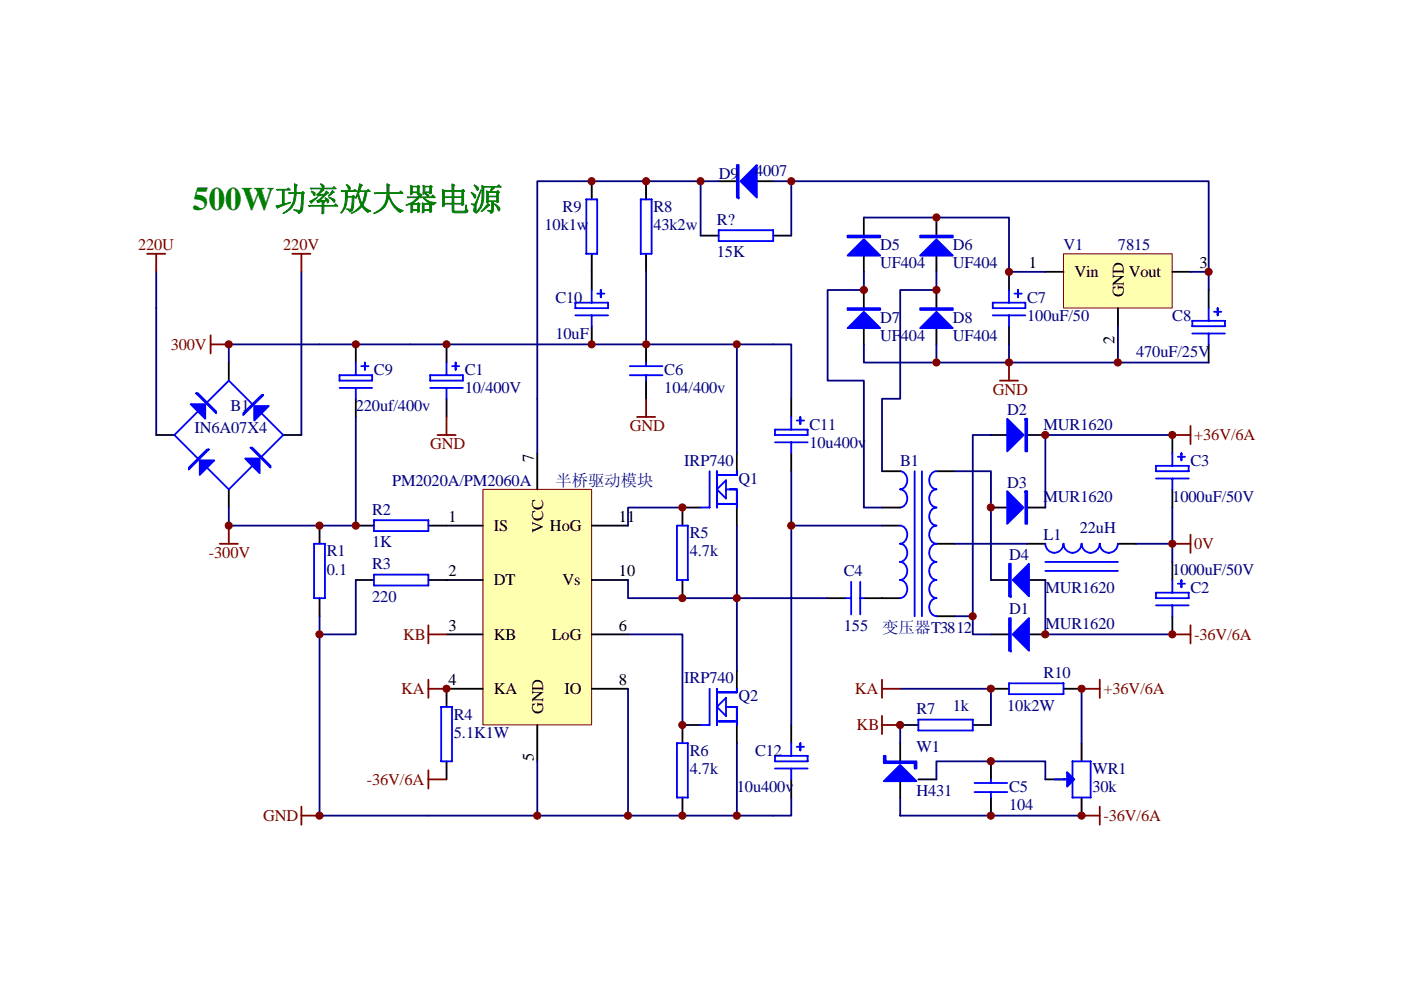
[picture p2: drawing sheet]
<svg xmlns="http://www.w3.org/2000/svg" width="297mm" height="210mm" viewBox="0 0 297 210" stroke-linecap="round" stroke-linejoin="round" font-family="sans-serif">
<g fill="none" stroke="#000" stroke-width=".38">
<path d="M137 38.4v3.9M137 53.8v3.9M183.2 46.1v3.9M183.2 53.8v3.9M198.5 46.1v3.9M198.5 53.8v3.9M94.7 73v3.9M137 73v3.9M183.2 61.5v3.9M183.2 69.2v3.8M198.5 61.5v3.9M198.5 69.2v3.8"/>
<path d="M94.7 84.6v3.8M137 80.7v3.9M156.2 96.1v3.8M210.1 92.3h3.8M217.8 92.3h3.8M248.6 92.3v3.8M67.8 111.5v3.8M75.4 111.5h3.9M90.8 111.5h3.9M148.5 107.7h-3.8v3.8M156.2 107.7v3.8M210.1 107.7h3.8"/>
<path d="M217.8 107.7h3.8M217.8 115.3h3.8M237 115.3h3.9M248.6 103.8v3.9M248.6 119.2v3.8M67.8 126.9v3.8M75.4 123h3.9M90.8 123h3.9M144.7 123v3.9M175.5 126.9h3.8M183.2 126.9h3.8M210.1 134.6h3.8"/>
<path d="M217.8 134.6h3.8M248.6 130.7v3.9M94.7 146.1v3.8M148.5 153.8h-3.8v3.8M156.2 142.2v3.9M156.2 153.8v3.8M94.7 161.5v3.8M144.7 169.2v3.8M210.1 161.5v3.8M210.1 169.2v3.8"/>
</g>
<g fill="none" stroke="#00f" stroke-width=".38">
<path d="M135.8 42.3h2.4v11.5h-2.4zM91.2 79.6h6.9v1.1h-6.9zM94.7 76.9v2.7M95.8 77.7h1.6M96.6 76.9v1.5M133.5 79.6h7M133.5 77.7h7M137 76.9v.8M137 79.6v1.1M91.2 82.3h6.9M94.7 82.3v2.3M150.4 99.9v7.8h-1.9"/>
<path d="M152 99.9v7.8M156.2 99.9v.8h-4.2M245.1 98.8h6.9v1.1h-6.9zM248.6 96.1v2.7M249.7 96.9h1.5M250.5 96.1v1.5M66.6 115.3h2.3v11.6h-2.3zM79.3 110.3h11.5v2.3h-11.5zM143.5 111.5h2.3v11.5h-2.3zM152 106.9h4.2M152 103.8l1.9-1.9v3.8zM153.9 103.8h2.3v3.9"/>
<path d="M221.6 115.3a1.93 1.93 0 0 0 2 1.9 1.93 1.93 0 0 0 1.9-1.9 1.92 1.92 0 0 0 1.9 1.9 1.92 1.92 0 0 0 1.9-1.9 1.93 1.93 0 0 0 1.9 1.9 1.93 1.93 0 0 0 2-1.9 1.92 1.92 0 0 0 1.9 1.9 1.92 1.92 0 0 0 1.9-1.9M221.6 119.2h15.4M245.1 101.5h6.9M248.6 101.5v2.3M79.3 121.9h11.5v2.3h-11.5zM179.3 126.9h1.2M180.5 123.4v6.9M182.4 126.9h.8M182.4 123.4v6.9M221.6 121.1h15.4M245.1 125.7h6.9v1.2h-6.9zM245.1 128.4h6.9"/>
<path d="M248.6 123v2.7M248.6 128.4v2.3M249.7 123.8h1.5M250.5 123v1.6M93.5 149.9h2.3v11.6h-2.3zM143.5 157.6h2.3v11.6h-2.3zM150.4 146.1v7.7h-1.9M152 146.1v7.7M152 153h4.2M153.9 149.9h2.3v3.9M153.9 148v3.8l-1.9-1.9zM156.2 146.1v.8h-4.2"/>
<path d="M206.6 168h6.9M206.6 166.1h6.9M210.1 165.3v.8M210.1 168v1.2"/>
</g>
<g fill="none" stroke="#800000" stroke-width=".38">
<path d="M213.9 76.9v3.8M92.7 92.3h3.9M94.7 88.4v3.9M135.1 88.4h3.8M137 84.6v3.8M212 80.7h3.9M248.6 92.3h3.8M252.4 90.3v3.9M248.6 115.3h3.8M252.4 113.4v3.9M248.6 134.6h3.8M252.4 132.6v3.9"/>
<path d="M63.9 171.1v3.8M63.9 173h3.9"/>
</g>
<g fill="#00f" stroke="#00f" stroke-width=".38">
<path d="M214.7 134.6l3.5-3.5v6.9z"/>
<path d="M213.5 88.8l3.5 3.5-3.5 3.4z"/>
<path d="M213.5 104.2l3.5 3.5-3.5 3.4z"/>
<path d="M179.7 54.2l3.5-3.4 3.4 3.4z"/>
<path d="M195.1 54.2l3.4-3.4 3.5 3.4z"/>
<path d="M183.2 66.1l3.4 3.5h-6.9z"/>
<path d="M198.5 66.1l3.5 3.5h-6.9z"/>
<path d="M213.9 131.1h.4v6.9h-.4z" fill-rule="evenodd"/>
<path d="M217.4 88.8h.4v6.9h-.4z" fill-rule="evenodd"/>
<path d="M217.4 104.2h.4v6.9h-.4z" fill-rule="evenodd"/>
<path d="M179.7 50h6.9v.4h-6.9z" fill-rule="evenodd"/>
<path d="M195.1 50h6.9v.4h-6.9z" fill-rule="evenodd"/>
<path d="M179.7 65.4h6.9v.3h-6.9z" fill-rule="evenodd"/>
<path d="M195.1 65.4h6.9v.3h-6.9z" fill-rule="evenodd"/>
</g>
<path d="M87 73h76.9M156.2 73v23.1" fill="none" stroke="#000080" stroke-width=".38"/>
<path d="M225.5 53.8h23v11.5h-23z" fill="#ffffb0"/>
<path d="M225.5 53.8h23v11.5h-23z" fill="none" stroke="#800000" stroke-width=".21"/>
<path d="M152.4 38.4h3.8M160.1 38.4h3.8M213.9 57.7v3.8M221.6 57.7h3.9M248.6 57.7h3.8M75.4 73v3.9M213.9 69.2v3.8M237 65.4v3.8M256.3 61.5v3.9M256.3 73v3.9M75.4 84.6v3.8" fill="none" stroke="#000" stroke-width=".38"/>
<path d="M183.2 46.1h30.7v11.6h7.7M183.2 57.7v3.8M198.5 57.7v3.8M252.4 57.7h3.9v3.8M75.4 73h11.6M198.5 73v3.9M213.9 73v3.9M237 69.2v7.7h-53.8v-3.9M237 76.9h19.3" fill="none" stroke="#000080" stroke-width=".38"/>
<g fill="none" stroke="#00f" stroke-width=".38">
<path d="M72 79.6h6.9v1.1h-6.9zM75.4 76.9v2.7M76.6 77.7h1.5M77.4 76.9v1.5M210.5 64.2h6.9v1.2h-6.9zM210.5 66.9h6.9M213.9 61.5v2.7M213.9 66.9v2.3M215.1 62.3h1.5M215.9 61.5v1.6M252.8 68.1h6.9v1.1h-6.9zM252.8 70.7h6.9"/>
<path d="M256.3 65.4v2.7M256.3 70.7v2.3M257.4 66.1h1.5M258.2 65.4v1.5M72 82.3h6.9M75.4 82.3v2.3"/>
</g>
<g fill="#00f" stroke="#00f" stroke-width=".38">
<path d="M157 38.4l3.5-3.4v6.9z"/>
<path d="M156.2 35h.4v6.9h-.4z" fill-rule="evenodd"/>
</g>
<path d="M44.7 71.1v3.9M44.7 73h3.8" fill="none" stroke="#800000" stroke-width=".38"/>
<path d="M102.4 103.8h23v50h-23z" fill="#ffffb0"/>
<path d="M102.4 103.8h23v50h-23z" fill="none" stroke="#800000" stroke-width=".21"/>
<g fill="none" stroke="#000" stroke-width=".38">
<path d="M125.5 38.4v3.9M125.5 53.8v7.7M148.5 50h3.9M163.9 50h3.9M48.5 76.9v3.8M125.5 69.2v3.8M33.1 92.3h3.9M60 92.3h3.9M113.9 96.1v7.7M167.8 84.6v3.8M167.8 96.1v3.8M187 99.9h3.9"/>
<path d="M198.5 99.9h3.9M48.5 103.8v3.9M94.7 111.5h7.7M125.5 111.5h7.7M187 111.5h3.9M187 107.7h3.9M198.5 115.3h3.9M94.7 134.6h7.7M94.7 123h7.7M125.5 134.6h7.7M125.5 123h7.7M187 126.9h3.9"/>
<path d="M198.5 130.7h3.9M210.1 123h3.8M217.8 123h3.8M94.7 146.1h7.7M113.9 153.8v7.7M125.5 146.1h7.7M167.8 153.8v3.8M190.9 157.6v3.9M190.9 153.8h3.8M206.2 153.8h3.9M210.1 146.1h3.8M225.5 146.1h3.8"/>
<path d="M229.3 157.6v3.9M167.8 165.3v3.9M190.9 165.3v3.9M194.7 165.3h3.8M221.6 165.3h3.9M229.3 169.2v3.8"/>
</g>
<g fill="none" stroke="#000080" stroke-width=".38">
<path d="M148.5 38.4v11.6M152.4 38.4h-38.5v57.7M163.9 38.4h92.4v19.3M167.8 38.4v11.6M33.1 57.7v34.6M63.9 57.7v34.6M137 57.7v15.3M75.4 73h-26.9v3.9M163.9 73h3.9v11.6M183.2 61.5h-7.7v19.2h7.7v27h3.8M198.5 61.5h-7.6v23.1h-3.9v15.3M75.4 88.4v23.1h-26.9v-3.8"/>
<path d="M167.8 99.9v53.9M202.4 99.9h7.7v23.1M210.1 92.3h-3.9v38.4M248.6 92.3h-27v15.4M144.7 107.7h-11.5v3.8M156.2 111.5v15.4h-23v-3.9M167.8 111.5h19.2M202.4 115.3h15.4M240.9 115.3h7.7M248.6 107.7v11.5M67.8 134.6v38.4h100v-3.8M75.4 123v11.6h-7.6v-3.9"/>
<path d="M133.2 134.6h11.5v19.2M175.5 126.9h-19.3v15.3M202.4 130.7h3.8M206.2 130.7v3.9h3.9M221.6 123v11.6h27M133.2 146.1v26.9M156.2 157.6v15.4M190.9 146.1h19.2v7.7M190.9 153.8v3.8M229.3 146.1v11.5M113.9 161.5v11.5M190.9 169.2v3.8h38.4"/>
<path d="M198.5 165.3v-3.8h23.1v3.8"/>
</g>
<g fill="none" stroke="#00f" stroke-width=".38">
<path d="M124.3 42.3h2.3v11.5h-2.3zM152.4 48.8h11.5v2.3h-11.5zM122 64.2h6.9v1.2h-6.9zM122 66.9h6.9M125.5 61.5v2.7M125.5 66.9v2.3M126.6 62.3h1.5M127.4 61.5v1.6M41.6 83.4h.4l3.8 3.9v.4zM42 87.3l-5 5 5 5M43.9 95.3h.4l-4.3 4.3v-.4zM43.9 85.3l4.6-4.6 5 5"/>
<path d="M51.6 87.7l3.8-3.9h.4l-4.2 4.2zM53.1 95h.4l3.9 3.8v.4zM53.5 98.8l-5 5-4.6-4.6M55.4 87.7l4.6 4.6-4.6 4.6M164.3 91.1h6.9v1.2h-6.9zM164.3 93.8h6.9M167.8 88.4v2.7M167.8 93.8v2.3M168.9 89.2h1.6M169.7 88.4v1.6M190.8 99.9a1.97 1.97 0 0 1 1.6 2 1.97 1.97 0 0 1-1.6 1.9 1.98 1.98 0 0 1 1.6 1.9 1.98 1.98 0 0 1-1.6 1.9M193.9 99.9v30.8"/>
<path d="M195.5 99.9v30.8M198.5 99.9a1.97 1.97 0 0 0-1.5 2 1.97 1.97 0 0 0 1.5 1.9 1.98 1.98 0 0 0-1.5 1.9 1.98 1.98 0 0 0 1.5 1.9 1.97 1.97 0 0 0-1.5 1.9 1.97 1.97 0 0 0 1.5 2 1.98 1.98 0 0 0-1.5 1.9 1.98 1.98 0 0 0 1.5 1.9 1.98 1.98 0 0 0-1.5 1.9 1.98 1.98 0 0 0 1.5 2M190.8 111.5a1.97 1.97 0 0 1 1.6 1.9 1.97 1.97 0 0 1-1.6 1.9 1.98 1.98 0 0 1 1.6 1.9 1.98 1.98 0 0 1-1.6 2M190.8 119.2a1.95 1.95 0 0 1 1.6 1.9 1.95 1.95 0 0 1-1.6 1.9 1.98 1.98 0 0 1 1.6 1.9 1.98 1.98 0 0 1-1.6 2M198.5 119.2a1.95 1.95 0 0 0-1.5 1.9 1.95 1.95 0 0 0 1.5 1.9 1.98 1.98 0 0 0-1.5 1.9 1.98 1.98 0 0 0 1.5 2M198.5 126.9a1.95 1.95 0 0 0-1.5 1.9 1.95 1.95 0 0 0 1.5 1.9M167.8 157.6v2.7M168.9 158.4h1.6M169.7 157.6v1.6M194.7 152.6h11.5v2.3h-11.5zM213.9 144.9h11.6v2.3h-11.6zM164.3 160.3h6.9v1.2h-6.9z"/>
<path d="M164.3 163h6.9M167.8 163v2.3M223.6 165.3h3.8M227.4 161.5h3.8v7.7h-3.8z"/>
</g>
<g fill="none" stroke="#800000" stroke-width=".38">
<path d="M31.2 53.8h3.8M33.1 53.8v3.9M62 53.8h3.8M63.9 53.8v3.9M46.6 115.3h3.8M48.5 111.5v3.8M90.8 132.6v3.9M90.8 134.6h3.9M90.8 146.1h3.9M90.8 144.2v3.8M187 146.1h3.9M187 144.2v3.8"/>
<path d="M187 151.8v3.9M187 153.8h3.9M229.3 146.1h3.9M233.2 144.2v3.8M90.8 163.4v3.8M90.8 165.3h3.9M229.3 173h3.9M233.2 171.1v3.8"/>
</g>
<g fill="#00f" stroke="#00f" stroke-width=".38">
<path d="M214.7 123l3.5-3.4v6.9z"/>
<path d="M187.4 165.7l3.5-3.5 3.4 3.5z"/>
<path d="M226.2 163.8l1.6 1.5-1.6 1.6z"/>
<path d="M42.4 97.6h3l-3 3.1z"/>
<path d="M40.4 85.7h3.1v3.1z"/>
<path d="M53.9 86.1h3.1l-3.1 3.1z"/>
<path d="M52 97.3h3.1v3.1z"/>
<path d="M213.9 119.6h.4v6.9h-.4z" fill-rule="evenodd"/>
<path d="M187.4 160.3h.4v1.2h6.5v1.5h-.4v-1.1h-6.5z" fill-rule="evenodd"/>
</g>
<g fill="#800000" stroke="#800000" stroke-width=".21">
<circle cx="144.7" cy="107.6" r=".76"/>
<circle cx="144.7" cy="153.8" r=".76"/>
<circle cx="144.7" cy="126.9" r=".76"/>
<circle cx="144.7" cy="173" r=".76"/>
<circle cx="221.6" cy="92.3" r=".76"/>
<circle cx="156.2" cy="73" r=".76"/>
<circle cx="198.5" cy="46.1" r=".76"/>
<circle cx="183.2" cy="61.5" r=".76"/>
<circle cx="198.5" cy="61.5" r=".76"/>
<circle cx="198.5" cy="76.9" r=".76"/>
<circle cx="213.9" cy="57.7" r=".76"/>
<circle cx="237" cy="76.9" r=".76"/>
<circle cx="156.2" cy="126.9" r=".76"/>
<circle cx="156.2" cy="173" r=".76"/>
<circle cx="113.9" cy="173" r=".76"/>
<circle cx="125.4" cy="73" r=".76"/>
<circle cx="67.7" cy="134.5" r=".76"/>
<circle cx="167.8" cy="111.5" r=".76"/>
<circle cx="210.1" cy="107.6" r=".76"/>
<circle cx="206.2" cy="130.7" r=".76"/>
<circle cx="221.6" cy="134.5" r=".76"/>
<circle cx="125.4" cy="38.4" r=".76"/>
<circle cx="256.2" cy="57.7" r=".76"/>
<circle cx="137" cy="38.4" r=".76"/>
<circle cx="210.1" cy="146.1" r=".76"/>
<circle cx="210.1" cy="161.5" r=".76"/>
<circle cx="210.1" cy="173" r=".76"/>
<circle cx="137" cy="73" r=".76"/>
<circle cx="94.7" cy="73" r=".76"/>
<circle cx="133.1" cy="173" r=".76"/>
<circle cx="75.4" cy="73" r=".76"/>
<circle cx="67.7" cy="111.5" r=".76"/>
<circle cx="75.4" cy="111.5" r=".76"/>
<circle cx="148.5" cy="38.4" r=".76"/>
<circle cx="167.8" cy="38.4" r=".76"/>
<circle cx="67.7" cy="173" r=".76"/>
<circle cx="248.5" cy="134.5" r=".76"/>
<circle cx="248.5" cy="92.3" r=".76"/>
<circle cx="248.5" cy="115.3" r=".76"/>
<circle cx="213.9" cy="76.9" r=".76"/>
<circle cx="48.5" cy="73" r=".76"/>
<circle cx="48.5" cy="111.5" r=".76"/>
<circle cx="229.3" cy="173" r=".76"/>
<circle cx="229.3" cy="146.1" r=".76"/>
<circle cx="190.8" cy="153.8" r=".76"/>
<circle cx="94.7" cy="146.1" r=".76"/>
</g>
<text font-size="6.9" fill="#008000" x="40.8" y="44.6">500W功率放大器电源</text>
<g font-size="3.5" fill="#000080">
<text x="152.4" y="38.1">D9</text>
<text x="160.1" y="37.3">4007</text>
<text x="119.3" y="45">R9</text>
<text x="138.5" y="45">R8</text>
<text x="152" y="47.7">R?</text>
<text x="115.5" y="48.8">10k1w</text>
<text x="138.5" y="48.8">43k2w</text>
<text x="186.6" y="53">D5</text>
<text x="202" y="53">D6</text>
<text x="225.5" y="53">V1</text>
<text x="237" y="53">7815</text>
<text x="152" y="54.6">15K</text>
<text x="186.6" y="56.9">UF404</text>
<text x="202" y="56.9">UF404</text>
<text x="117.8" y="64.2">C10</text>
<text x="217.8" y="64.2">C7</text>
<text x="117.8" y="71.9">10uF</text>
<text x="186.6" y="68.4">D7</text>
<text x="202" y="68.4">D8</text>
<text x="217.8" y="68.1">100uF/50</text>
<text x="248.6" y="68.1">C8</text>
<text x="186.6" y="72.3">UF404</text>
<text x="202" y="72.3">UF404</text>
<text x="240.9" y="75.7">470uF/25V</text>
<text x="79.3" y="79.6">C9</text>
<text x="98.5" y="79.6">C1</text>
<text x="98.5" y="83.4">10/400V</text>
<text x="140.8" y="79.6">C6</text>
<text x="140.8" y="83.4">104/400v</text>
<text x="48.9" y="87.3">B1</text>
<text x="75.4" y="87.3">220uf/400v</text>
<text x="213.5" y="88">D2</text>
<text x="41.2" y="91.9">IN6A07X4</text>
<text x="171.6" y="91.1">C11</text>
<text x="171.6" y="95">10u400v</text>
<text x="221.3" y="91.1">MUR1620</text>
<text x="145.1" y="98.8">IRP740</text>
<text x="190.9" y="98.8">B1</text>
<text x="252.4" y="98.8">C3</text>
<text x="83.1" y="103">PM2020A/PM2060A</text>
<text x="117.8" y="103">半桥驱动模块</text>
<text x="156.6" y="102.6">Q1</text>
<text x="213.5" y="103.4">D3</text>
<text x="221.3" y="106.5">MUR1620</text>
<text x="248.6" y="106.5">1000uF/50V</text>
<text x="78.9" y="109.2">R2</text>
<text x="228.9" y="113">22uH</text>
<text x="69.3" y="118">R1</text>
<text x="78.9" y="116.1">1K</text>
<text x="146.2" y="114.2">R5</text>
<text x="146.2" y="118">4.7k</text>
<text x="213.9" y="118.8">D4</text>
<text x="221.3" y="114.6">L1</text>
<text x="69.3" y="121.9">0.1</text>
<text x="78.9" y="120.7">R3</text>
<text x="178.9" y="122.3">C4</text>
<text x="221.6" y="125.7">MUR1620</text>
<text x="248.6" y="121.9">1000uF/50V</text>
<text x="252.4" y="125.7">C2</text>
<text x="78.9" y="127.6">220</text>
<text x="213.9" y="130.3">D1</text>
<text x="178.9" y="133.8">155</text>
<text x="187" y="134.2">变压器T3812</text>
<text x="221.6" y="133.4">MUR1620</text>
<text x="221.3" y="143.8">R10</text>
<text x="145.1" y="144.9">IRP740</text>
<text x="156.6" y="148.8">Q2</text>
<text x="96.2" y="152.6">R4</text>
<text x="194.3" y="151.5">R7</text>
<text x="202" y="150.7">1k</text>
<text x="213.5" y="150.7">10k2W</text>
<text x="96.2" y="156.5">5.1K1W</text>
<text x="146.2" y="160.3">R6</text>
<text x="160.1" y="160.3">C12</text>
<text x="194.3" y="159.5">W1</text>
<text x="146.2" y="164.1">4.7k</text>
<text x="156.2" y="168">10u400v</text>
<text x="213.9" y="168">C5</text>
<text x="231.6" y="164.1">WR1</text>
<text x="231.6" y="168">30k</text>
<text x="194.3" y="168.8">H431</text>
<text x="213.9" y="171.9">104</text>
</g>
<g font-size="3.5" fill="#800000">
<text x="29.3" y="53">220U</text>
<text x="60" y="53">220V</text>
<text x="36.2" y="74.2">300V</text>
<text x="210.5" y="83.8">GND</text>
<text x="91.2" y="95.3">GND</text>
<text x="133.5" y="91.5">GND</text>
<text x="253.2" y="93.4">+36V/6A</text>
<text x="44.3" y="118.4">-300V</text>
<text x="253.2" y="116.5">0V</text>
<text x="85.4" y="135.7">KB</text>
<text x="253.2" y="135.7">-36V/6A</text>
<text x="85.1" y="147.2">KA</text>
<text x="181.2" y="147.2">KA</text>
<text x="233.9" y="147.2">+36V/6A</text>
<text x="181.6" y="154.9">KB</text>
<text x="77.7" y="166.5">-36V/6A</text>
<text x="55.8" y="174.2">GND</text>
<text x="233.9" y="174.2">-36V/6A</text>
</g>
<g font-size="3.5">
<text x="218.2" y="56.9">1</text>
<text x="227.8" y="58.8">Vin</text>
<text x="239.3" y="58.8">Vout</text>
<text x="254.3" y="56.9">3</text>
<text x="238.2" y="63.1" transform="rotate(-90 238.2 63.1)">GND</text>
<text x="236.3" y="73" transform="rotate(-90 236.3 73)">2</text>
<text x="113.2" y="98" transform="rotate(-90 113.2 98)">7</text>
<text x="95.1" y="110.7">1</text>
<text x="104.7" y="112.6">IS</text>
<text x="115.1" y="113" transform="rotate(-90 115.1 113)">VCC</text>
<text x="116.6" y="112.6">HoG</text>
<text x="131.2" y="110.7">11</text>
<text x="95.1" y="122.3">2</text>
<text x="104.7" y="124.2">DT</text>
<text x="119.3" y="124.2">Vs</text>
<text x="131.2" y="122.3">10</text>
<text x="95.1" y="133.8">3</text>
<text x="104.7" y="135.7">KB</text>
<text x="117" y="135.7">LoG</text>
<text x="131.2" y="133.8">6</text>
<text x="95.1" y="145.3">4</text>
<text x="104.7" y="147.2">KA</text>
<text x="119.7" y="147.2">IO</text>
<text x="131.2" y="145.3">8</text>
<text x="115.1" y="151.5" transform="rotate(-90 115.1 151.5)">GND</text>
<text x="113.2" y="161.5" transform="rotate(-90 113.2 161.5)">5</text>
</g>
</svg>
